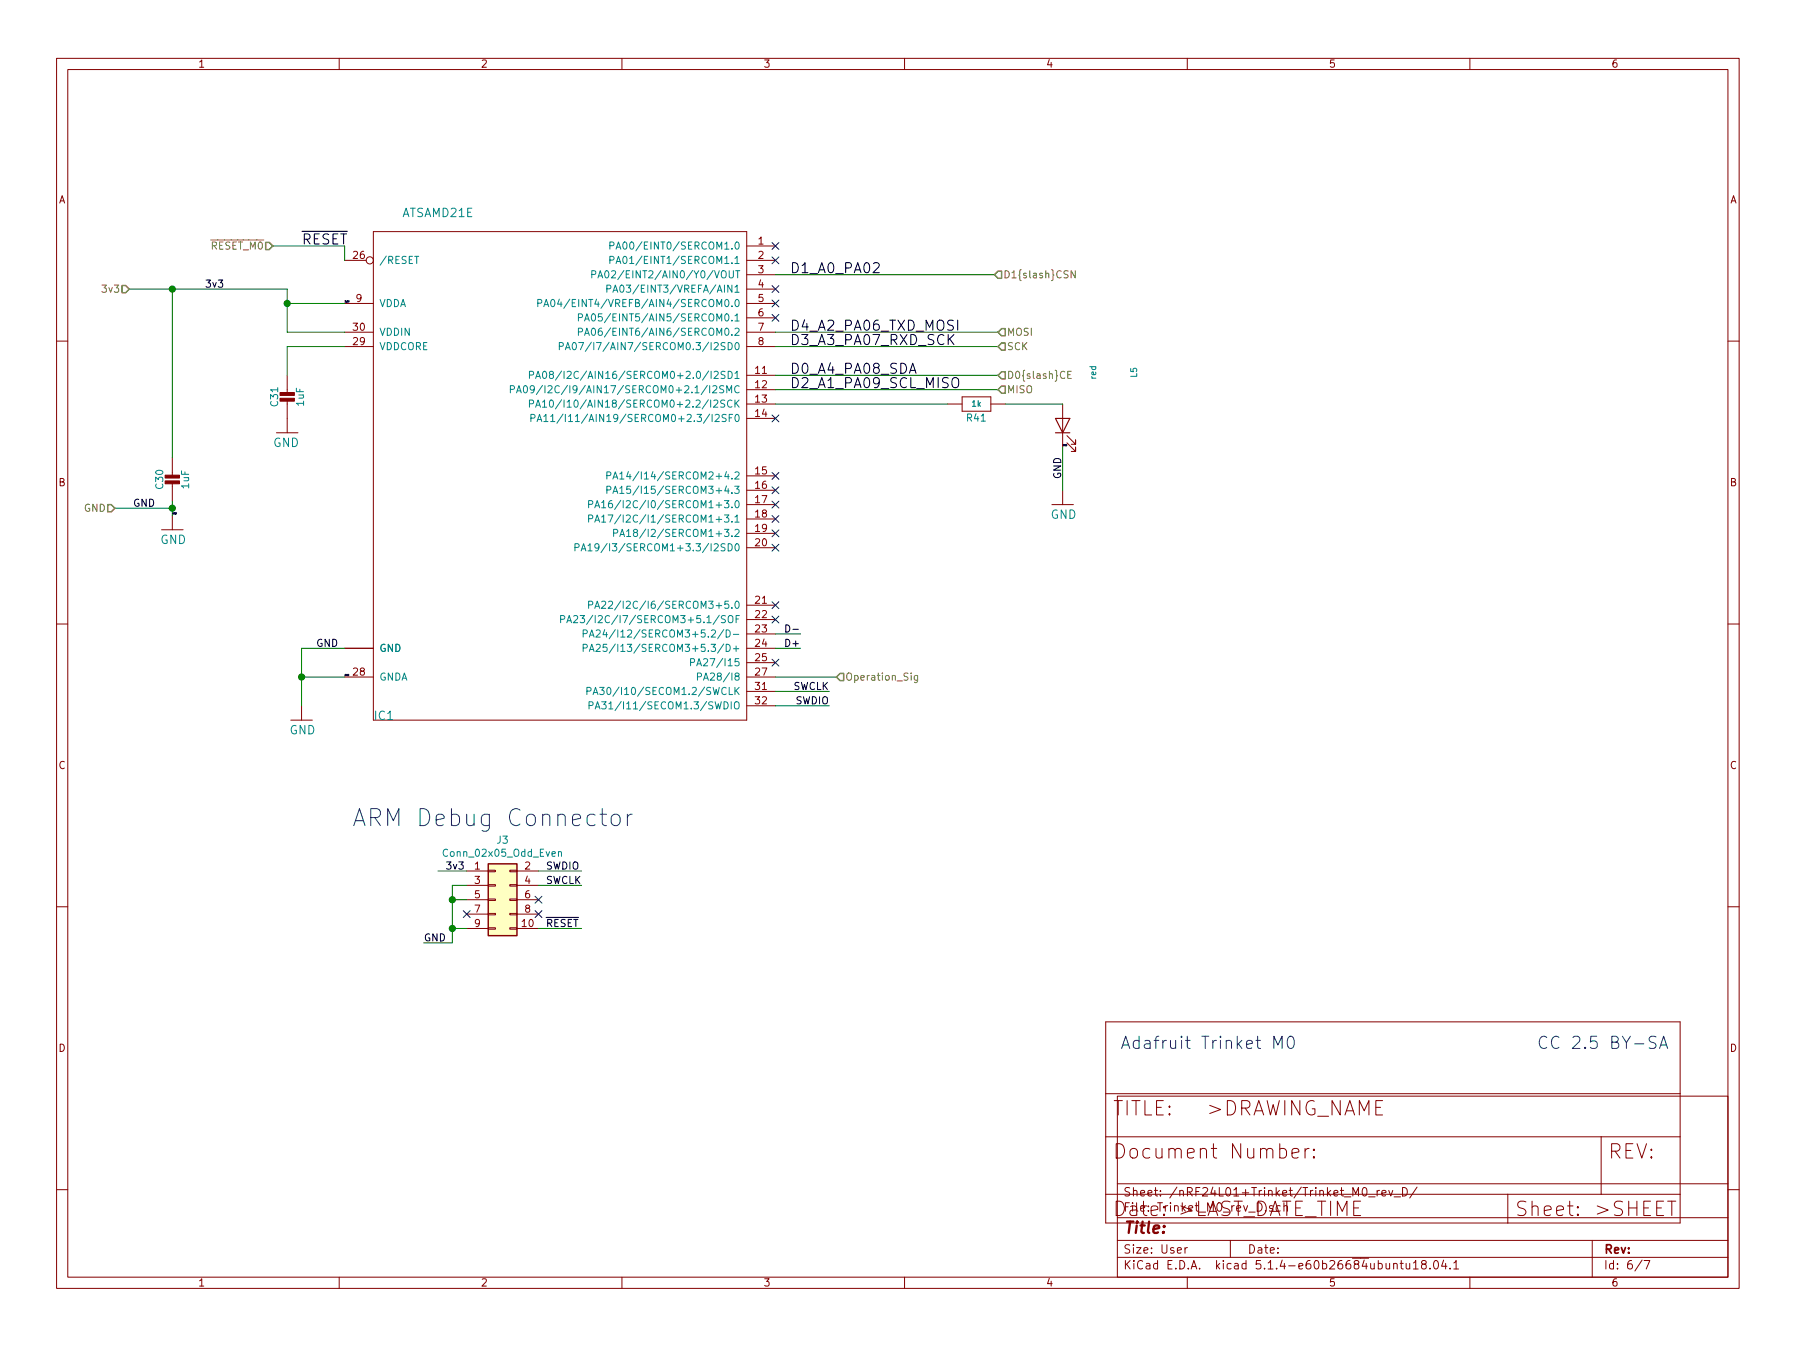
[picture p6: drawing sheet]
<svg xmlns="http://www.w3.org/2000/svg" width="318mm" height="238mm" viewBox="0 0 318 238" stroke-linecap="round" stroke-linejoin="round" font-family="sans-serif">
<g fill="none" stroke="#840000" stroke-width=".18">
<path d="M10 10.3h297.6v217.5h-297.6zM12 12.3h293.6v213.5h-293.6zM60 10.3v2M110 10.3v2M160 10.3v2M210 10.3v2M260 10.3v2M61 46h3.8M61 58.7h5M61 53.6h5M66 40.9h66.1v86.4h-66.1zM132.1 43.5h5.1"/>
<path d="M132.1 46h5.1M132.1 48.6h5.1M132.1 58.7h5.1M132.1 51.1h5.1M132.1 53.6h5.1M132.1 56.2h5.1M10 60.3h2M48.9 76.5h3.8M50.8 66.3v3.3M50.8 70.7v5.8M61 61.3h5M132.1 66.3h5.1"/>
<path d="M132.1 68.9h5.1M132.1 71.4h5.1M132.1 74h5.1M132.1 61.3h5.1M167.6 71.4h2.6M170.2 70.2h5.1v2.5h-5.1zM175.3 71.4h2.5M188 71.4v7.6M188.7 78.3l1.5 1.5v-.8v.8h-.7M188.7 77l1.5 1.5v-.7v.7h-.7M305.6 60.3h2M28.6 93.7h3.8"/>
<path d="M30.5 81v3.3M30.5 85.3v3.3M30.5 91.1v2.6M132.1 84.1h5.1M132.1 86.7h5.1M132.1 89.2h5.1M132.1 91.7h5.1M132.1 94.3h5.1M132.1 96.8h5.1M186.1 89.2h3.8M188 86.7v2.5M10 110.3h2"/>
<path d="M61 114.6h5M61 119.7h5M132.1 114.6h5.1M132.1 107h5.1M132.1 109.5h5.1M132.1 112.1h5.1M132.1 117.1h5.1M132.1 119.7h5.1M305.6 110.3h2M51.4 127.3h3.8M53.3 124.8v2.5M132.1 122.2h5.1"/>
<path d="M132.1 124.8h5.1M82.5 154h3.9M82.5 156.5h3.9M82.5 159.1h3.9M86.4 156.4h1.2v.2h-1.2zM86.4 153.9h1.2v.2h-1.2zM86.4 158.9h1.2v.3h-1.2zM90.2 156.4h1.2v.2h-1.2zM90.2 153.9h1.2v.2h-1.2zM90.2 158.9h1.2v.3h-1.2zM91.4 154h3.8M91.4 156.5h3.8"/>
<path d="M91.4 159.1h3.8M10 160.3h2M82.5 164.1h3.9M82.5 161.6h3.9M86.4 164h1.2v.3h-1.2zM86.4 161.5h1.2v.2h-1.2zM90.2 164h1.2v.3h-1.2zM90.2 161.5h1.2v.2h-1.2zM91.4 164.1h3.8M91.4 161.6h3.8M305.6 160.3h2M195.6 180.6h101.6v35.6h-101.6z"/>
<path d="M195.6 193.3h101.6M197.6 193.8h108v32h-108zM10 210.3h2M195.6 211.1h101.6M195.6 201h101.6M197.4 202.2a1.34 1.34 0 0 1 1.5 .8 1.34 1.34 0 0 1-.5 1.6l-1 .1zM197.6 219.3h108M197.6 215.3h108M197.6 209.3h108M217.6 219.3v3M230.8 203v1.7M231.5 203a.64 .64 0 0 0-.7 .5"/>
<path d="M232.4 204.5l.1 .1-.1 .1-.1-.1 .1-.1v.2M232.4 203.2l.1 .1-.1 .1-.1-.1 .1-.1v.2M242.1 211.6h1.1M243.6 210.4v1M244 210.4l-.3 .1-.1 .2M244.4 210.9l.8-.1-.1-.3-.4-.1-.3 .2 .1 .8h.6M245.6 210.4l.4 1 .4-1M246.6 211.6h1.1M248.1 209.9a.75 .75 0 0 1 .8 .8 .75 .75 0 0 1-.8 .7zM250.6 209.9l-1.2 1.9M266.7 211.1v5.1M281.6 219.3v6.5"/>
<path d="M283.2 201v10.1M305.6 210.3h2M60 225.8v2M110 225.8v2M160 225.8v2M197.6 222.3h108M209.6 220.6v.9M210 225.8v2M210 220.6l-.4 .2M246.5 223.5l.2-.2 .4 .1v.9M247.6 223.3h.6M247.9 222.8v1.3l.3 .2"/>
<path d="M248.7 223.3l.1 1h.3l.3-.1M249.4 223.3v1M250 223.3l.4-.5v1.5M250 224.3h.9M251.7 223.5l-.3-.3 .2-.3a.48 .48 0 0 1 .6 .1l-.1 .4a.52 .52 0 0 0-.6 .2 .52 .52 0 0 0 .1 .7h.4l.2-.1 .1-.4-.3-.3M252.9 224.2v.1M253.8 222.9l.1-.1a.8 .8 0 0 1 .5 .8 .8 .8 0 0 1-.5 .7 1 1 0 0 1-.1-1.4zM255.3 222.8l-.3 1.1h.9M255.7 223.3v1M256.5 224.2v.1M257.1 223.3l.5-.5v1.5M257.1 224.3h.9"/>
<path d="M260 225.8v2M290.4 222.8l-1.2 1.9M290.8 222.8h1l-.6 1.5"/>
<circle cx="65.4" cy="46" r=".63"/>
</g>
<path d="M186.7 74h2.5l-1.2 2.5zM186.7 76.5h2.5" fill="none" stroke="#840000" stroke-width=".2"/>
<path d="M86.4 152.7h5v12.7h-5z" fill="#ffffc2" stroke="#ffffc2" stroke-width=".18"/>
<path d="M86.4 152.7h5v12.7h-5z" fill="none" stroke="#840000" stroke-width=".25"/>
<g fill="none" stroke="#008484" stroke-width=".18">
<path d="M73.4 45.3h.7M95.1 53.6l.7-.1v-.4l-.2-.2h-.5v1.3M96.2 54.2l.4-1.3 .5 1.3M96.3 53.9h.6M97.6 53l.1-.1a.67 .67 0 0 1 .5 .7 .67 .67 0 0 1-.5 .6 .83 .83 0 0 1-.1-1.2zM98.9 52.9l-.3 .9h.8M102.3 56.1h.6l.1-.2v-.3l-.2-.1h-.5v1.2M102.3 58.7l.6-.1 .1-.2v-.3l-.2-.1h-.5v1.3M103.4 56.7l.4-1.2 .4 1.2M103.4 59.3l.4-1.3 .4 1.3M103.5 56.4h.6M103.5 58.9h.6"/>
<path d="M104.7 48.5h.6v-.5l-.1-.1h-.5v1.2M104.7 55.6l.2-.1a.67 .67 0 0 1 .5 .6 .67 .67 0 0 1-.5 .6l-.3-.4zM104.7 58.1l.2-.1a.67 .67 0 0 1 .5 .7 .67 .67 0 0 1-.5 .6l-.3-.5zM105.8 49.1l.4-1.2 .4 1.2M105.9 48.8h.6M107.1 48l.2-.1a.67 .67 0 0 1 .4 .6 .67 .67 0 0 1-.4 .6l-.3-.5zM107.3 51.1l.7-.1v-.5l-.2-.1h-.5v1.3M107.9 43.4h.6l.1-.2-.1-.3-.1-.1h-.5v1.2M107.9 46l.6-.1 .1-.2-.1-.3-.1-.1h-.5v1.3M108.4 51.7l.4-1.3 .5 1.3M108.5 51.3h.6M109 44l.4-1.2 .4 1.2"/>
<path d="M109 46.6l.4-1.3 .4 1.3M109.1 43.7h.6M109.1 46.2h.6M109.8 50.5l.1-.1a.67 .67 0 0 1 .5 .6 .67 .67 0 0 1-.5 .7 .83 .83 0 0 1-.1-1.2zM90.3 68.8h.6l.1-.2-.1-.3-.1-.1h-.5v1.2M91.4 69.4l.4-1.2 .4 1.2M91.5 69.1h.6M92.7 68.3l.2-.1a.69 .69 0 0 1 .4 .6 .69 .69 0 0 1-.4 .6l-.2-.1-.1-.3zM93.6 66.3l.7-.1v-.4l-.1-.2h-.6v1.3M93.6 71.4l.7-.1v-.5l-.1-.1h-.6v1.3M93.9 73.9h.6l.1-.2v-.3l-.2-.1h-.5v1.2M94.5 68.7l-.2 .3-.4-.1-.1-.2 .1-.4 .4-.1 .1 .1a.87 .87 0 0 1-.2 1.1h-.3"/>
<path d="M94.7 66.9l.5-1.3 .4 1.3M94.7 72l.5-1.3 .4 1.3M94.9 66.6h.6M94.9 71.6h.6M95 74.5l.4-1.2 .4 1.2M95.1 74.2h.6M96 71.1l.3-.4v1.3M96 68.1l-1.1 1.7M96 72h.7M96.1 65.8l.2-.2a.67 .67 0 0 1 .4 .7 .67 .67 0 0 1-.4 .6l-.3-.2v-.3zM96.2 73.6l.4-.3v1.2M96.2 74.5h.7"/>
<path d="M96.4 68.2v1.2M97.3 70.8l.2-.1a.67 .67 0 0 1 .4 .7 .67 .67 0 0 1-.4 .6l-.2-.1-.1-.4zM97.4 66.2l-.2-.1v-.3l.5-.2 .1 .2v.3l-.5 .1-.1 .2v.3l.2 .2h.3l.2-.2-.1-.4-.1-.1M97.4 73.6l.4-.3v1.2M97.4 74.5h.7M98.9 61.2l.7-.1v-.4l-.2-.1h-.5v1.2M99.3 65.6l-1.1 1.6M99.3 70.7l-1.1 1.6M99.6 73.2l-1.1 1.6M100 61.8l.4-1.2 .5 1.2M100.1 61.5h.6M101.3 60.7l.2-.1a.67 .67 0 0 1 .5 .6 .67 .67 0 0 1-.5 .6l-.2-.2-.1-.3z"/>
<path d="M102.4 60.6h.8l-.5 1.2M104.6 60.5l-1.1 1.6M101.7 96.8l.6-.1 .1-.2v-.3l-.2-.1h-.5v1.3M102.8 97.4l.4-1.3 .4 1.3M102.9 97h.6M104 96.5l.4-.4v1.3M104 97.4h.7M104.1 89.2l.7-.1v-.5l-.7-.1v1.3M104.1 91.7l.7-.1v-.4l-.7-.2v1.3M105.2 89.8l.4-1.3 .5 1.3M105.2 92.3l.4-1.3 .5 1.3M105.3 89.4h.6"/>
<path d="M105.3 92h.6M105.9 96.7l-.2 .2h-.4l-.1-.2 .1-.5 .4-.1 .2 .1a.87 .87 0 0 1-.3 1.2h-.3M106.4 88.9l.4-.4v1.3M106.4 91.4l.4-.4v1.3M106.4 89.8h.7M106.4 92.3h.7M107.3 84.1l.7-.1v-.5l-.2-.1h-.5v1.3M107.3 86.6l.7-.1v-.4l-.2-.1h-.5v1.2M107.6 91h.8l-.5 1.3M108.2 88.5h-.2a.79 .79 0 0 0-.1 1.3l.4-.2v-.5l-.4-.1-.3 .2M108.4 84.7l.4-1.3 .5 1.3M108.4 87.2l.4-1.2 .5 1.2"/>
<path d="M108.5 94.2h.6l.2-.2-.1-.3-.2-.1h-.5v1.2M108.5 84.3h.6M108.5 86.9h.6M109.6 83.8l.4-.4v1.3M109.6 86.3l.4-.3v1.2M109.6 94.8l.5-1.2 .4 1.2M109.6 84.7h.8M109.6 87.2h.8M109.8 94.5h.6M110.8 93.9l.4-.3v1.2M110.8 94.8h.8M99.2 109.5l.6-.1 .1-.2-.1-.3-.2-.1h-.4v1.3"/>
<path d="M100.3 110.1l.4-1.3 .4 1.3M100.4 109.7h.6M101.5 108.9l.5-.1 .2 .4-.1 .2-.7 .7h.8M102.6 108.8h.8l-.4 .5 .3 .1 .1 .5-.3 .2-.5-.1M103.1 112h.7l.1-.2-.1-.3-.2-.1h-.5v1.2M103.1 114.6l.7-.1 .1-.2-.1-.3-.2-.1h-.5v1.3M104.1 106.9l.7-.1v-.4l-.7-.1v1.2M104.2 112.6l.5-1.2 .4 1.2M104.2 115.2l.5-1.3 .4 1.3M104.4 112.3h.6M104.4 114.8h.6M104.9 108.8l-1.1 1.6"/>
<path d="M105.2 107.5l.4-1.2 .5 1.2M105.3 107.2h.6M105.5 111.5l.4-.1 .3 .3-.1 .2-.7 .7h.8M105.5 114l.4-.1 .3 .4-.1 .2-.7 .7h.8M106.4 106.4l.5-.1 .2 .3v.2l-.8 .7h.8M107 111.3l-.3 .9h.7M107.3 111.8v.8M107.3 113.9h-.6v.6l.2-.1 .4 .1v.5l-.2 .2-.4-.2M107.6 106.4l.5-.1 .3 .3-.1 .2-.7 .7h.8M108.8 111.3l-1.1 1.6M122.1 117.1l.7-.1v-.4l-.2-.2h-.5v1.3M123.4 119.6l.6-.1v-.4l-.1-.1h-.5v1.2"/>
<path d="M103.8 122.2l.7-.1v-.5l-.2-.1h-.5v1.3M104.2 124.7h.6l.1-.5-.2-.1h-.5v1.2M104.9 122.8l.4-1.3 .5 1.3M105 122.4h.6M105.3 125.3l.4-1.2 .4 1.2M105.4 125h.6M106.1 121.5h.8l-.5 .5 .4 .1 .1 .5-.3 .2-.5-.1M106.4 124.1h.8l-.4 .4 .3 .2 .1 .4-.2 .2-.6-.1M98.8 150.7l.2-.2 .3 .1v.8M98.8 150.5v.9"/>
</g>
<g fill="#840000" stroke="#840000" stroke-width=".18">
<path d="M29.2 85h2.5v.5h-2.5z"/>
<path d="M29.2 84h2.5v.5h-2.5z"/>
<path d="M49.5 70.4h2.6v.5h-2.6z"/>
<path d="M49.5 69.4h2.6v.5h-2.6z"/>
</g>
<g fill="none" stroke="#008400" stroke-width=".18">
<path d="M22.9 51.1h27.9v7.6h10.2M30.5 51.1v29.9M48.3 43.5h12.7v2.5M50.8 53.6h10.2M137.2 48.6h38.7M137.2 58.7h39.3M61 61.3h-10.2v5M137.2 68.9h39.3M137.2 66.3h39.3M137.2 61.3h39.3M137.2 71.4h30.4M177.8 71.4h10.2"/>
<path d="M188 79v7.7M20.3 89.8h10.2M30.5 88.6v2.5M53.3 119.7h7.7M61 114.6h-7.7v10.2M137.2 119.7h10.8M137.2 114.6h4.4M137.2 112.1h4.4M137.2 122.2h9.5M137.2 124.8h9.5M77.5 154h5M80 159.1h2.5"/>
<path d="M82.5 156.5h-2.5v10.2h-5.1M95.2 156.5h7.7M95.2 154h7.7M80 164.1h2.5M95.2 164.1h7.7"/>
</g>
<path d="M21.6 50.5h.6l.7 .6-.7 .6h-.6zM47 42.9h.6l.7 .6-.7 .6h-.6zM176.5 47.9h.7v1.3h-.7l-.6-.6zM177.2 58.1h.6v1.3h-.6l-.7-.7zM177.2 68.3h.6v1.2h-.6l-.7-.6zM177.2 65.7h.6v1.3h-.6l-.7-.7zM177.2 60.6h.6v1.3h-.6l-.7-.6zM19 89.2h.7l.6 .6-.6 .7h-.7zM148.6 119.1h.6v1.2h-.6l-.6-.6z" fill="none" stroke="#848400" stroke-width=".25"/>
<path d="M190.2 47.9v1.2l-.7-1.2v1.2M188.9 66.2h.4M189.5 65.6h-.6v1.3h.6M162.3 119.4v1.2l-.2 .1-.4-.1M162.3 119.5l-.3-.1-.3 .2 .1 .6h.5" fill="none" stroke="#848400" stroke-width=".18"/>
<path d="M154.5 46.6l.3-.2h.4l.2 .2 .1 .3-.1 .3-1 1h1.1M168 59.9l.7 1M168.7 59.1l-1 1.1M169.4 56.6v1.8M160.9 66l.5-1.8 .6 1.8M168.5 67a.6 .6 0 0 1 1 0 1.19 1.19 0 0 1-.4 1.5h-.5a1.35 1.35 0 0 1-.1-1.5zM139 110.5a.64 .64 0 0 1 .7 .6 .64 .64 0 0 1-.7 .6zM140.3 111.3h.9" fill="none" stroke="#000" stroke-width=".18"/>
<path d="M106.1 143.9h1.2M106.5 143v2.5l.2 .3 .6 .2M108.3 144.2a.81 .81 0 0 1 .8-.3 .81 .81 0 0 1 .6 .6v.9a.81 .81 0 0 1-.8 .6 .81 .81 0 0 1-.8-.6v-.9zM111 143.9v2.1M111.8 143.9a.77 .77 0 0 0-.8 .6M225.3 185.3v-2.1l.7 1.5 .8-1.5v2.1M227.9 183.4a.51 .51 0 0 1 .5-.2 .51 .51 0 0 1 .4 .4 1.09 1.09 0 0 1-.6 1.7 1.3 1.3 0 0 1-.3-1.9zM292.9 183.3l-.8-.1a.53 .53 0 0 0-.4 .5 .53 .53 0 0 0 .4 .5 .78 .78 0 0 1 .8 .5 .54 .54 0 0 1-.4 .6l-.8-.1M293.5 185.3l.8-2.1 .7 2.1M293.8 184.7h1" fill="none" stroke="#0000c2" stroke-width=".18"/>
<g fill="#008400" stroke="#008400" stroke-width=".25">
<circle cx="80" cy="159.1" r=".51"/>
<circle cx="50.8" cy="53.6" r=".51"/>
<circle cx="30.5" cy="89.8" r=".51"/>
<circle cx="80" cy="164.1" r=".51"/>
<circle cx="30.5" cy="51.1" r=".51"/>
<circle cx="53.3" cy="119.7" r=".51"/>
</g>
<g fill="none" stroke="#000084" stroke-width=".18">
<path d="M136.6 42.9l1.2 1.2M136.6 55.6l1.2 1.2M136.6 53l1.2 1.3M136.6 50.5l1.2 1.2M136.6 45.4l1.2 1.2M137.8 42.9l-1.2 1.2M137.8 55.6l-1.2 1.2M137.8 53l-1.2 1.3M137.8 50.5l-1.2 1.2M137.8 45.4l-1.2 1.2M136.6 73.4l1.2 1.2M137.8 73.4l-1.2 1.2"/>
<path d="M136.6 91.1l1.2 1.3M136.6 96.2l1.2 1.2M136.6 93.7l1.2 1.2M136.6 88.6l1.2 1.2M136.6 86.1l1.2 1.2M136.6 83.5l1.2 1.2M137.8 91.1l-1.2 1.3M137.8 96.2l-1.2 1.2M137.8 93.7l-1.2 1.2M137.8 88.6l-1.2 1.2M137.8 86.1l-1.2 1.2M137.8 83.5l-1.2 1.2"/>
<path d="M136.6 116.5l1.2 1.3M136.6 108.9l1.2 1.2M136.6 106.4l1.2 1.2M137.8 106.4l-1.2 1.2M137.8 116.5l-1.2 1.3M137.8 108.9l-1.2 1.2M94.6 158.4l1.3 1.3M95.9 158.4l-1.3 1.3M81.9 161l1.3 1.2M83.2 161l-1.3 1.2M94.6 161l1.3 1.2M95.9 161l-1.3 1.2"/>
</g>
<text font-size="4.2" fill="#0000c2" x="62.2" y="146.1">ARM Debug Connector</text>
<g font-size="3.5" fill="#840000">
<text x="196.7" y="197.2">TITLE:</text>
<text x="213.3" y="197.2">&gt;DRAWING_NAME</text>
<text x="198.5" y="204.9">Document Number:</text>
<text x="284.4" y="204.9">REV:</text>
<text x="197.3" y="215">Date: &gt;LAST_DATE_TIME</text>
<text x="268.4" y="215">Sheet:</text>
<text x="282.4" y="215">&gt;SHEET</text>
</g>
<g font-size="3" fill="#0000c2">
<text x="198.1" y="185.5">Adafruit Trinket M0</text>
<text x="271.8" y="185.5">CC 2.5 BY-SA</text>
</g>
<text font-size="2.8" fill="#840000" x="198.6" y="218.1">Title:</text>
<g font-size="2.5">
<text x="53.3" y="43.2">RESET</text>
<text x="139.7" y="48.3">D1_A0_PA02</text>
<text x="139.7" y="58.5">D4_A2_PA06_TXD_MOSI</text>
<text x="139.7" y="61">D3_A3_PA07_RXD_SCK</text>
<text x="139.7" y="68.6">D2_A1_PA09_SCL_MISO</text>
<text x="139.7" y="66.1">D0_A4_PA08_SDA</text>
</g>
<g font-size="2.1" fill="#008484">
<text x="71.1" y="38.4">ATSAMD21E</text>
<text x="48.3" y="79">GND</text>
<text x="185.8" y="91.7">GND</text>
<text x="28.3" y="96.2">GND</text>
<text x="51.2" y="129.8">GND</text>
<text x="66.3" y="127.3">IC1</text>
</g>
<g font-size="2.1" fill="#840000">
<text x="198.6" y="214.2">File: Trinket_M0_rev_D.sch</text>
<text x="198.6" y="211.5">Sheet: /nRF24L01+Trinket/Trinket_M0_rev_D/</text>
<text x="198.6" y="221.6">Size: User</text>
<text x="220.6" y="221.6">Date:</text>
<text x="283.6" y="221.6">Rev:</text>
<text x="198.6" y="224.4">KiCad E.D.A. kicad 5.1.4-e60b26684ubuntu18.04.1</text>
<text x="283.6" y="224.4">Id: 6/7</text>
</g>
<g font-size="1.8" fill="#840000">
<text x="35" y="11.9">1</text>
<text x="85" y="11.9">2</text>
<text x="135" y="11.9">3</text>
<text x="185" y="11.9">4</text>
<text x="235" y="11.9">5</text>
<text x="285" y="11.9">6</text>
<text x="10.4" y="35.9">A</text>
<text x="306" y="35.9">A</text>
<text x="62.5" y="45.8">26</text>
<text x="134.1" y="43.2">1</text>
<text x="134.1" y="45.8">2</text>
<text x="63" y="53.4">9</text>
<text x="134.1" y="48.3">3</text>
<text x="134.1" y="50.9">4</text>
<text x="134.1" y="53.4">5</text>
<text x="62.5" y="58.5">30</text>
<text x="134.1" y="55.9">6</text>
<text x="134.1" y="58.5">7</text>
<text x="62.5" y="61">29</text>
<text x="134.1" y="61">8</text>
<text x="133.7" y="66.1">11</text>
<text x="133.7" y="68.6">12</text>
<text x="133.7" y="71.2">13</text>
<text x="133.7" y="73.7">14</text>
<text x="133.7" y="83.9">15</text>
<text x="10.4" y="85.9">B</text>
<text x="133.7" y="86.4">16</text>
<text x="133.7" y="89">17</text>
<text x="306" y="85.9">B</text>
<text x="133.7" y="91.5">18</text>
<text x="133.7" y="94">19</text>
<text x="133.7" y="96.6">20</text>
<text x="133.7" y="106.7">21</text>
<text x="133.7" y="109.3">22</text>
<text x="133.7" y="111.8">23</text>
<text x="62.5" y="119.4">28</text>
<text x="133.7" y="114.4">24</text>
<text x="133.7" y="116.9">25</text>
<text x="133.7" y="119.4">27</text>
<text x="133.7" y="122">31</text>
<text x="133.7" y="124.5">32</text>
<text x="10.4" y="135.9">C</text>
<text x="306" y="135.9">C</text>
<text x="84" y="153.7">1</text>
<text x="92.9" y="153.7">2</text>
<text x="84" y="156.3">3</text>
<text x="84" y="158.8">5</text>
<text x="84" y="161.3">7</text>
<text x="92.9" y="156.3">4</text>
<text x="92.9" y="158.8">6</text>
<text x="92.9" y="161.3">8</text>
<text x="84" y="163.9">9</text>
<text x="92.4" y="163.9">10</text>
<text x="10.4" y="185.9">D</text>
<text x="306" y="185.9">D</text>
<text x="35" y="227.4">1</text>
<text x="85" y="227.4">2</text>
<text x="135" y="227.4">3</text>
<text x="185" y="227.4">4</text>
<text x="235" y="227.4">5</text>
<text x="285" y="227.4">6</text>
</g>
<g font-size="1.8" fill="#848400">
<text x="37.4" y="44.1">RESET_M0</text>
<text x="18.4" y="51.7">3v3</text>
<text x="177.4" y="49.2">D1{slash}CSN</text>
<text x="178.1" y="59.4">MOSI</text>
<text x="178.1" y="61.9">SCK</text>
<text x="178.1" y="69.5">MISO</text>
<text x="178.1" y="67">D0{slash}CE</text>
<text x="14.9" y="90.5">GND</text>
<text x="149.5" y="120.3">Operation_Sig</text>
</g>
<g font-size="1.8" fill="#008484">
<text x="67.1" y="46.7">/RESET</text>
<text x="110.4" y="44.1">PA00/EINT0/SERCOM1.0</text>
<text x="110.4" y="46.7">PA01/EINT1/SERCOM1.1</text>
<text x="108.6" y="49.2">PA02/EINT2/AIN0/Y0/VOUT</text>
<text x="110.1" y="51.7">PA03/EINT3/VREFA/AIN1</text>
<text x="67.1" y="59.4">VDDIN</text>
<text x="67.1" y="54.3">VDDA</text>
<text x="99.4" y="54.3">PA04/EINT4/VREFB/AIN4/SERCOM0.0</text>
<text x="105.9" y="56.8">PA05/EINT5/AIN5/SERCOM0.1</text>
<text x="105.9" y="59.4">PA06/EINT6/AIN6/SERCOM0.2</text>
<text x="67.1" y="61.9">VDDCORE</text>
<text x="104" y="61.9">PA07/I7/AIN7/SERCOM0.3/I2SD0</text>
<text x="49.2" y="71.8" transform="rotate(-90 49.2 71.8)">C31</text>
<text x="53.8" y="71.8" transform="rotate(-90 53.8 71.8)">1uF</text>
<text x="97.3" y="69.5">PA09/I2C/I9/AIN17/SERCOM0+2.1/I2SMC</text>
<text x="99.7" y="67">PA08/I2C/AIN16/SERCOM0+2.0/I2SD1</text>
<text x="99.7" y="72.1">PA10/I10/AIN18/SERCOM0+2.2/I2SCK</text>
<text x="100.3" y="74.6">PA11/I11/AIN19/SERCOM0+2.3/I2SF0</text>
<text x="171.1" y="74.5">R41</text>
<text x="28.9" y="86.4" transform="rotate(-90 28.9 86.4)">C30</text>
<text x="33.5" y="86.4" transform="rotate(-90 33.5 86.4)">1uF</text>
<text x="108.7" y="89.8">PA16/I2C/I0/SERCOM1+3.0</text>
<text x="110.9" y="84.8">PA14/I14/SERCOM2+4.2</text>
<text x="110.9" y="87.3">PA15/I15/SERCOM3+4.3</text>
<text x="108.7" y="92.4">PA17/I2C/I1/SERCOM1+3.1</text>
<text x="111.9" y="94.9">PA18/I2/SERCOM1+3.2</text>
<text x="106.5" y="97.5">PA19/I3/SERCOM1+3.3/I2SD0</text>
<text x="108.7" y="107.6">PA22/I2C/I6/SERCOM3+5.0</text>
<text x="104.6" y="110.2">PA23/I2C/I7/SERCOM3+5.1/SOF</text>
<text x="108.6" y="112.7">PA24/I12/SERCOM3+5.2/D-</text>
<text x="67.1" y="115.2">GND</text>
<text x="108.2" y="115.2">PA25/I13/SERCOM3+5.3/D+</text>
<text x="123.7" y="117.8">PA27/I15</text>
<text x="67.1" y="120.3">GNDA</text>
<text x="107.3" y="122.9">PA30/I10/SECOM1.2/SWCLK</text>
<text x="107.8" y="125.4">PA31/I11/SECOM1.3/SWDIO</text>
<text x="124.7" y="120.3">PA28/I8</text>
<text x="87.9" y="149.2">J3</text>
<text x="78.8" y="151.5">Conn_02x05_Odd_Even</text>
</g>
<g font-size="1.8">
<text x="36.2" y="50.9">3v3</text>
<text x="23.5" y="89.6">GND</text>
<text x="187.7" y="84.8" transform="rotate(-90 187.7 84.8)">GND</text>
<text x="55.9" y="114.4">GND</text>
<text x="139.3" y="114.4">D+</text>
<text x="140.2" y="122">SWCLK</text>
<text x="140.7" y="124.5">SWDIO</text>
<text x="78.7" y="153.7">3v3</text>
<text x="96.5" y="153.7">SWDIO</text>
<text x="96.5" y="156.3">SWCLK</text>
<text x="74.9" y="166.4">GND</text>
<text x="96.5" y="163.9">RESET</text>
</g>
<g font-size="1.5" fill="#008484">
<text x="193.9" y="67" transform="rotate(-90 193.9 67)">red</text>
<text x="201.1" y="66.7" transform="rotate(-90 201.1 66.7)">L5</text>
</g>
<text font-size="1.4" fill="#008484" x="171.9" y="71.9">1k</text>
<g font-size=".4">
<text x="61" y="53.4">3.3V</text>
<text x="188" y="78.8">GND</text>
<text x="30.5" y="90.9">GND</text>
<text x="61" y="119.5">GND</text>
</g>
</svg>
